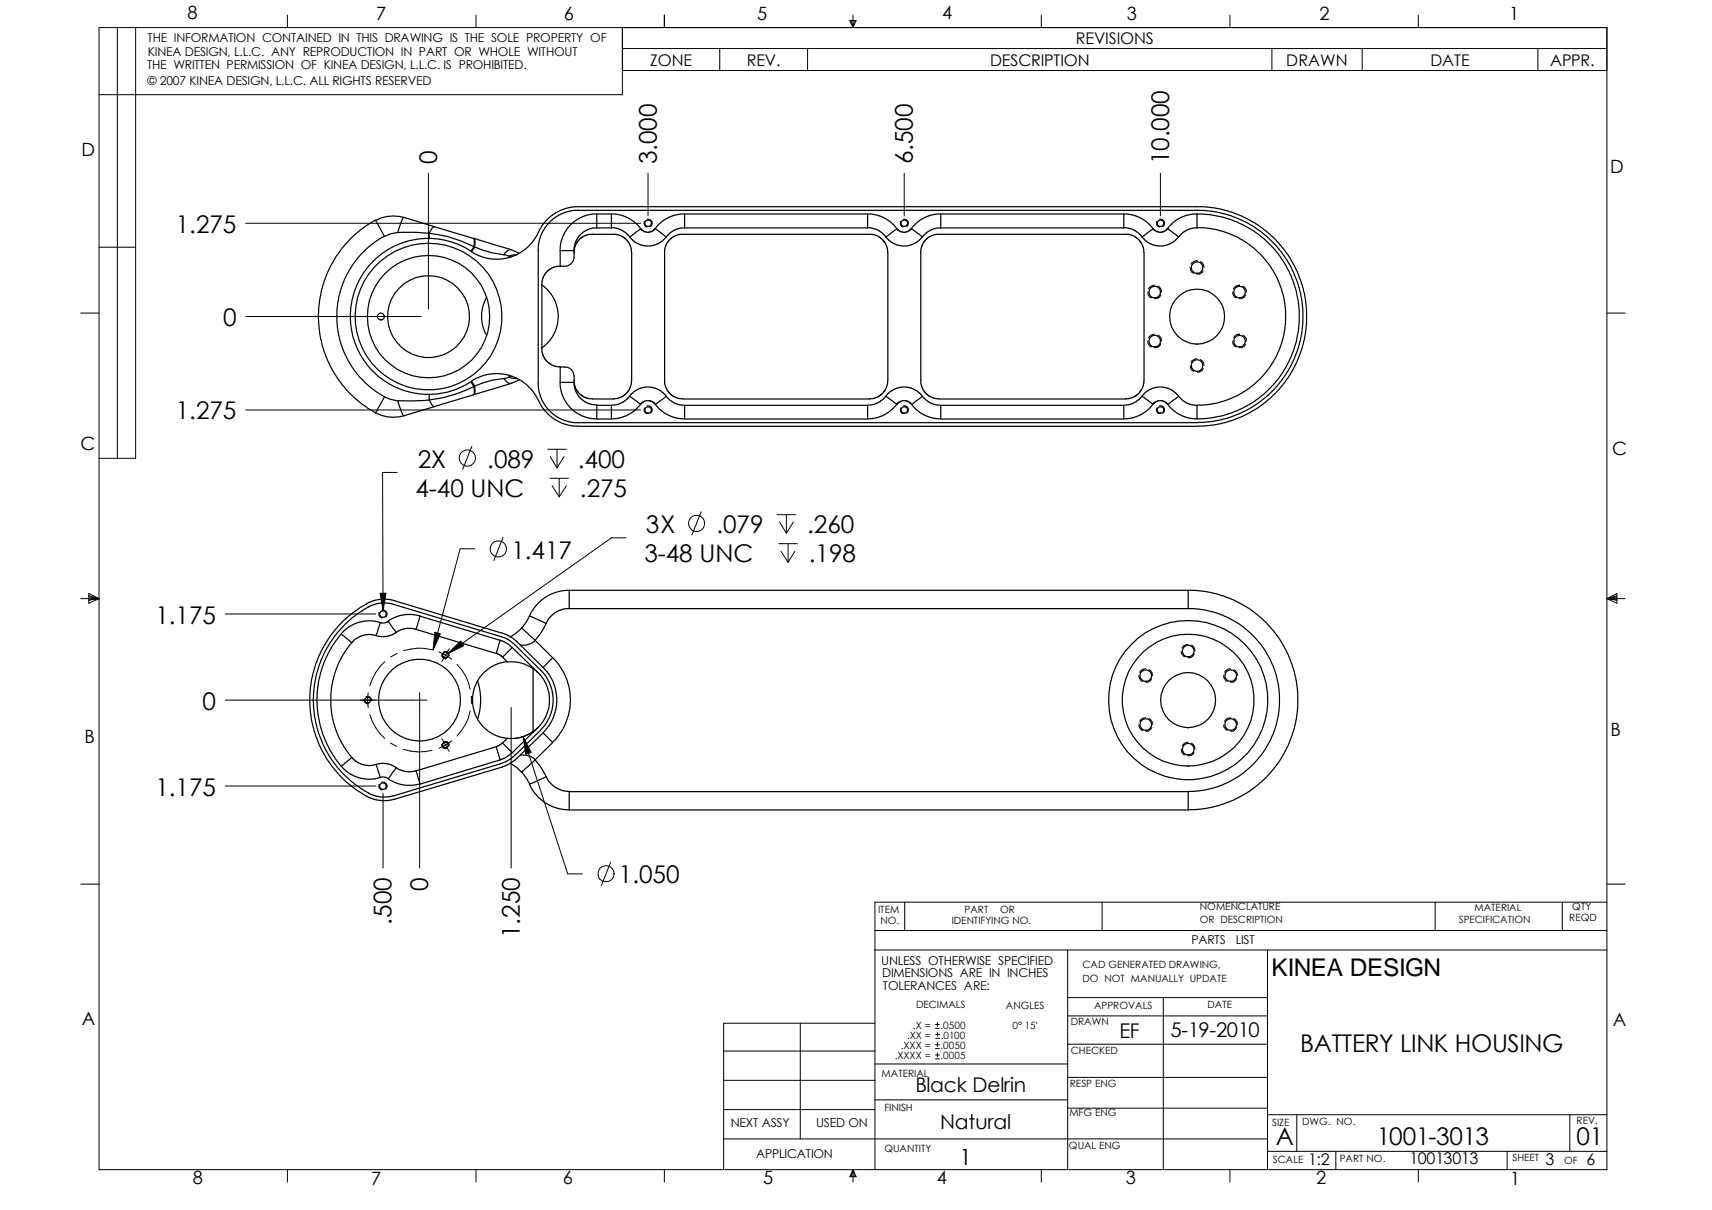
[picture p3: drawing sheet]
<svg xmlns="http://www.w3.org/2000/svg" width="297mm" height="210mm" viewBox="0 0 297 210" stroke-linecap="round" stroke-linejoin="round" font-family="sans-serif">
<g fill="none" stroke="#000" stroke-width=".17">
<path d="M17.2 4.8h261.6v198.1h-261.6zM20.4 4.8v74.7M23.5 4.8v74.7h-6.3M49.9 2.6v2.2M82.6 2.6v2.2M108 4.8v11.6h-90.8M108 12.2h170.8M108 8.4h170.8M115.3 2.6v2.2M124.9 8.4v3.8M140.1 8.4v3.8M147.4 3.6h1.1l-.5 1.2z"/>
<path d="M147.7 3.6l.3 1.2M148 2.6v2.2M148.2 3.6l-.2 1.2M180.7 2.6v2.2M213.4 2.6v2.2M220.7 8.4v3.8M236.3 8.4v3.8M246.1 2.6v2.2M266.8 8.4v3.8M42.6 38.7h68.6M74.3 30.1v23.5M111.8 38.4a.67 .67 0 0 0 .5 1"/>
<path d="M112.3 38a.69 .69 0 0 1 .8 .4 .69 .69 0 0 1-.2 .8M112.4 30.1v7.4M156.2 38.4a.67 .67 0 0 0 .5 1M156.7 38a.69 .69 0 0 1 .8 .4 .69 .69 0 0 1-.2 .8M156.9 30.1v7.4M200.7 38.4a.67 .67 0 0 0 .5 1M201.2 38a.69 .69 0 0 1 .8 .4 .69 .69 0 0 1-.2 .8M201.3 30.1v7.4M14 54.3h3.2M17.2 42.9h6.3M42.6 54.9h30.5M199.1 59.2l.1 .4 .3 .4 .3 .2"/>
<path d="M199.1 50.7l.1 .4 .3 .4 .3 .2M200.3 58h-.4l-.6 .6M200.3 49.4l-.4 .2-.6 .5M200.9 58.1l.6 .6v.5M200.9 49.6l.6 .6v.5M201.4 59.7l-.2 .3-.4 .3h-.4M201.4 51.2l-.2 .3-.4 .3h-.4M206.5 46.4a1.01 1.01 0 0 0 .6 1M207.7 45.2h.1M207.7 45.2l-.4 .1-.6 .5M208.3 45.4l.3 .2 .2 .4 .1 .4M208.7 47l-.1 .3-.5 .2-.4 .1"/>
<path d="M213.9 50.7v.4l.3 .4 .3 .2M213.9 59.2v.4l.6 .6M215 49.4h.1M215 58h.1M215 49.4l-.4 .2-.6 .5M215 58h-.4l-.6 .5M215.6 49.6l.6 .6 .1 .5M215.6 58.1l.6 .6 .1 .5M216.1 51.2l-.2 .3-.4 .3h-.4M216.1 59.7l-.2 .3-.4 .3h-.4M278.8 54.3h3.2M42.6 71.1h68.6"/>
<path d="M81.9 77.4l-1.6 4M95 77.9h3.3M95.5 79.2l1.1 2M96.6 77.9v3.3M97.9 79.2l-1.3 2M111.8 70.8a.67 .67 0 0 0 .5 1M112.3 70.4a.69 .69 0 0 1 .8 .4 .69 .69 0 0 1-.2 .8M156.2 70.8a.67 .67 0 0 0 .5 1M156.7 70.4a.69 .69 0 0 1 .8 .4 .69 .69 0 0 1-.2 .8M200.7 70.8a.67 .67 0 0 0 .5 1M201.2 70.4a.69 .69 0 0 1 .8 .4 .69 .69 0 0 1-.2 .8M206.5 63.5l.1 .4 .2 .4 .3 .1"/>
<path d="M207.6 62.2l-.3 .1-.7 .5M208.3 62.4l.5 .5 .1 .5M208.8 63.9l-.2 .4-.8 .3M68.9 82h-2.5l.1 24M82.4 95.2h-2.6l-4.7 17.6M87.3 93.2l-1.6 4M95.4 83h3.2M95.8 84.3l1.2 1.9M97 83v3.2M98.3 84.3l-1.3 1.9M108.6 93.3h-2.5l-28.4 20.1M121.7 88.8l-1.6 4"/>
<path d="M134.8 89.3h3.2M135.1 94.3h3.2M135.3 90.6l1.1 1.9M135.5 95.6l1.2 1.9M136.4 89.3v3.2M136.7 94.3v3.2M137.7 90.6l-1.3 1.9M137.9 95.6l-1.2 1.9M14 103.8h3.2M15.4 103.5l1.8 .3M15.4 103.3l1.8 .5M15.4 103l1.8 .8-1.8 .8z"/>
<path d="M17.2 103.8l-1.8 .3M39.1 106.5h26.1M65.8 106.2v.1a.66 .66 0 0 0 .5 .9M66 102.9h1l-.5 3.1zM66.2 105.8a.69 .69 0 0 1 .9 .4 .69 .69 0 0 1-.2 .8M66.8 114.8a9.2 9.2 0 0 0-2.6 4.2M68.9 113.3l-1.1 .7M75 112.7a8.7 8.7 0 0 0-5 .2M75.4 109.7l1 .2-1.3 2.9zM76.2 113.1l.8 .4 1.4 .9M76.7 113.5v.4l.3 .4h.5M77 113.1a.61 .61 0 0 1 .7 .1 .61 .61 0 0 1 .2 .6"/>
<path d="M77.7 113.4l2.2-2.2 .6 .8zM77.9 112.6l-1.2 2.2M79.3 115.2a8.1 8.1 0 0 1 2.3 4.3M197.6 117.2l.3 .9 .3 .1M198.8 116l-.5 .1-.6 .5M199.4 116.2l.5 .6 .1 .4M199.8 117.7l-.2 .4-.3 .2-.5 .1M204.9 113l.1 .4 .6 .6M206.1 111.8h-.4l-.6 .6M206.7 111.9l.6 .6v.4M207.2 113.5l-.2 .3-.4 .2-.4 .1M212.3 117.2a1.15 1.15 0 0 0 .6 1"/>
<path d="M213.5 116l-.4 .1-.6 .5M214.1 116.2l.5 .6 .1 .4M214.5 117.7l-.1 .4-.4 .2-.5 .1M278.8 103.8h3.2M278.8 103.8l1.7-.8v1.6zM278.8 103.8l1.7 .3M280.5 103.3l-1.7 .5M280.5 103.5l-1.7 .3M39.1 121.5h35M39.1 136.4h26.1M63.2 121.3v.4l.3 .3h.5M63.5 120.9a.61 .61 0 0 1 .7 .1 .61 .61 0 0 1 .2 .6"/>
<path d="M63.9 120.2v2.5M64.2 124a8.8 8.8 0 0 0 2.6 4.1M65.8 136.1a.66 .66 0 0 0 .5 .9M66.2 135.7a.69 .69 0 0 1 .9 .3 .69 .69 0 0 1-.2 .9M66.5 137.6v13M67.8 128.9l1 .6M70 130a9.2 9.2 0 0 0 5 .2M72.8 120.2v30.4M76.7 129.1a.63 .63 0 0 0 .8 .7M76.7 128.1l1.2 2.2M77 128.7a.63 .63 0 0 1 .7 .1 .63 .63 0 0 1 .2 .6M78.4 128.5l-1.4 .9-.8 .4"/>
<path d="M81.6 123.3a8.4 8.4 0 0 1-2.3 4.4M81.7 120.8l.1 1.2M88.7 122.7v27.9M90.8 127.8l1.4 2.7-1 .4zM90.8 127.8l7.7 23.8h2.5M93.3 126.3a6.8 6.8 0 0 1-4 1.8M197.6 125.7l.3 .8 .3 .2M198.8 124.5l-.5 .1-.6 .5M199.3 124.6l.6 .6 .1 .5M199.9 126.2l-.6 .6-.5 .1M204.9 130l.1 .4 .6 .6M206.1 128.7l-.4 .1-.6 .6"/>
<path d="M206.7 128.9l.6 .6v.5M207.2 130.5l-.2 .3-.4 .3h-.4M212.3 125.7l.1 .5 .5 .5M213.5 124.5l-.4 .1-.7 .5M214.1 124.6l.5 .6 .1 .5M214.5 126.2l-.1 .3-.4 .3-.4 .1M14 153.4h3.2M106 149.6l-1.7 4M157 156.5v4.9M191.2 156.5v4.9M249 156.5v4.9M271.1 156.5v4.9"/>
<path d="M278.8 153.4h3.2M278.8 156.5h-127v46.4M138.8 177.5v20.1M151.8 161.4h127M151.8 177.5h-26.2v25.4M151.8 164.8h127M162.3 178.4h.7M162.3 177.7h.7M162.3 179.5h.7M162.6 177.4v.7M162.7 179.1v.7M185.2 173.1h34.7"/>
<path d="M185.2 176.2h34.7M185.2 164.8v38.1M201.8 173.1v29.8M219.9 164.8v38.1M125.6 192.5h26.2M125.6 187.4h26.2M125.6 182.3h26.2M125.6 197.6h94.3M151.8 184.6h33.4M151.8 190.8h33.4M162.3 181.9h.7M162.3 181.2h.7"/>
<path d="M162.3 183.7h.7M162.3 183h.7M162.3 180.1h.7M162.6 180.9v.7M162.6 182.7v.6M185.2 181.1h34.7M185.2 186.9h34.7M185.2 192.2h34.7M219.9 193.4h58.9M219.9 199.7h58.9M225 193.4v6.3M231.8 199.7v3.2"/>
<path d="M261.5 199.7v3.2M272.4 193.4v6.3M49.9 202.9v2.2M82.6 202.9v2.2M115.3 202.9v2.2M148 202.9v2.2M148 202.9l.2 1.2M148 202.9l-.3 1.2M148 202.9l.5 1.2h-1.1zM180.7 202.9v2.2M213.4 202.9v2.2M246.1 202.9v2.2"/>
<circle cx="81.1" cy="79.5" r="1.41"/>
<circle cx="86.5" cy="95.2" r="1.41"/>
<circle cx="120.8" cy="90.8" r="1.41"/>
<circle cx="105.1" cy="151.6" r="1.4"/>
</g>
<g fill="none" stroke="#000" stroke-width=".21">
<path d="M65.1 38.2l-1.8 1.1-2 1.6-1.9 2.1-1.7 2.6-.8 1.6-1.1 3.1-.5 2.8-.1 2.3 .3 2.3 .5 2.5 .9 2.5 1.2 2.2 1.5 2.1 1.4 1.6 2 1.6 2.2 1.4M70.1 37.7a6.2 6.2 0 0 0-4.9 .6l1.5 2.7 1-.4 1.3-.3M70.1 37.7l5.3 1.6M70.1 37.7a6.8 6.8 0 0 0-1.1 2.6M75.4 39.3l6.7 2.1M75.4 39.3l-.4 .3-.5 .9M95 38.9l1-.9 1.3-.9 1.2-.4 1-.2h109.3l1.3 .1 3.3 .8 1.9 .7 1.8 1 1.5 1 1.4 1.1 2.3 2.5 1.7 2.7 1.4 3.6 .5 2.4 .2 1.4-.2 3.6-.7 3.3-1.2 2.7-1.7 2.6-2 2.2-1.7 1.5-2.4 1.5-2.8 1.2-3.3 .8-2.4 .1h-108.2l-1.7-.4-2-1.2-.9-1-.9-1.3-.4-1.2-.2-1v-24.6l.4-1.7zM103.5 37.1l-1.2 .1-1.3 .4-1.4 .8-.6 .5-.5 .6-.8 1.4-.4 1.3-.1 1.3M103.5 39.5l-.8 .1-.8 .2-1.3 1-.8 1.3-.2 1.4M103.5 37.1h2.6M103.5 37.1v2.4M106.1 39.5l.9 .1 1 .4 .8 .6 .5 .5 1.9-1.4 .7 .5 .7 .1 .7-.3 .4-.4"/>
<path d="M106.1 37.1l1.6 .2 1.3 .5 1.6 1.1 .5 .8M106.1 37.1v2.4h-2.6M113.7 39.7l1.9 1.4M118.8 37.1l-1.5 .2-1.3 .4-1.4 .9-.9 1.1M118.8 39.5l-.8 .1-.8 .2-.8 .5-.8 .8M118.8 37.1h31.7M118.8 37.1v2.4M150.5 39.5l.9 .1 1.1 .4 .8 .6 .4 .5 1.9-1.4 .7 .5 .7 .1 .7-.3 .5-.4M150.5 37.1l1.6 .2 1.4 .5 1.5 1.1 .6 .8M150.5 37.1v2.4h-31.7M158.2 39.7l1.9 1.4M163.2 37.1l-1.4 .2-1.4 .4-1.3 .9-.9 1.1"/>
<path d="M163.2 39.5l-.8 .1-.8 .2-.8 .5-.7 .8M163.2 37.1h31.8M163.2 37.1v2.4M195 37.1l1.6 .2 1.3 .5 1.6 1.1 .6 .8M195 39.5l.9 .1 1 .4 .8 .6 .5 .5 1.9-1.4M195 37.1v2.4h-31.8M202.6 39.6l-.4 .4-.7 .3-.7-.1-.7-.5M202.6 39.7l1.9 1.4M207.7 37.1l2.4 .2 2.1 .4 2.3 .7 2.9 1.6 2.2 1.7 1.2 1.2 1.3 1.5 1.5 2.7 1.3 3.2 .5 3.5-.1 3.5-.4 2.1-.9 2.5-.9 1.8-1 1.6-1.3 1.5-1.2 1.3-2.2 1.7-2.7 1.4-2.5 .9-2.1 .4-2.4 .2v-2.4M207.7 37.1l-1.5 .2-1.3 .4-1.4 .9-.9 1.1M207.7 39.5h1.1l1.9 .3 2.9 .8 2.5 1.4 2.3 1.9 1.8 1.9 1.4 2.5 1 2.8 .5 2.7-.2 3.3-.7 2.8-1.3 2.9-.7 1.1-1.5 1.8-2 1.7-1.8 1.1-1.3 .6-2.9 .9-3 .3M207.7 37.1v2.4l-.8 .1-.8 .2-.8 .5-.8 .8"/>
<path d="M66.7 41l-2.4 1.5-1.4 1.3-1.3 1.5-1 1.6-1.1 2.3-.6 1.9-.3 1.5-.2 2.3 .1 2 .5 2.2 .6 1.9 1.1 2.1 1.2 1.8 1.3 1.4 1.5 1.3 2 1.2M69 40.3h3.1l2.4 .2M74.5 40.5a21.4 21.4 0 0 1 7.8 2.3M74.5 40.5v.9M81.8 43.6l-1.4-.8-1.8-.8-1.6-.4-2-.2h-2l-1.8 .3-1.4 .4-1.9 .8-1.9 1.3-1.7 1.6-1.1 1.4-1 1.6-.7 1.8-.5 1.6-.2 2v1.3l.1 1.4 .4 1.7 .8 2.1 .7 1.3 .8 1.2 1.6 1.7 1.4 1.1 1.6 1 2.6 .9 2.8 .5h2l2.5-.5 2-.8 1.7-.9 .5 .8M82.1 41.4l.2 .2v1.2M82.1 41.4h.2M82.3 42.8l-.6 .8M82.3 41.4l6.4 1.9M82.3 41.4l.1 .4-.1 1M82.3 42.8h.1M82.3 42.8l3.1 1.1 2 .3"/>
<path d="M84.5 51.6l-.6 1.2-.3 1.5 .1 2 .3 1.1 .5 .8M87.4 44.2l.9 .2M88.3 44.4l.3 .2M88.7 43.3l1.3 .6M88.7 43.3l-.6 .2-.7 .7M89.7 44.2h-.5l-.9 .2M93.4 40.3l-.5 1-1.3 1.6-1.8 1.2-1.5 .6-1.5 .3h-1.3l-1.9-.4-1.8-.9 .5-.9M93.4 40.3l1-1.6 1.5-1.4 2-1.1 1.9-.3h110l3.2 .7 2.6 .9 2.7 1.5 2 1.6 1 1 2.2 2.7 1.5 2.6 .8 2 .5 1.8 .4 3v2.3l-.2 1.7-.7 3.2-1.2 2.8-1.1 1.8-1 1.3-2.2 2.4-2.6 1.9-2.1 1.1-1.9 .8-3.2 .7-2.8 .3h-107.4l-1.9-.3-.8-.3-1.4-.7-1.7-1.5-.5-.7-.6-1M94 49.4l1.1 1 1.1 1.5 .5 1.7 .2 1.6-.3 1.5-.5 1.4-.9 1.3-1.2 1M97.2 46.2l-.9 .1-1.1 .5-.8 1-.4 1.1 .1 12.3 .4 1 .7 .8 1.1 .5 .9 .1M97.2 43.5v2.7M97.2 43.5h2.4"/>
<path d="M99.6 43.5a2.17 2.17 0 0 1-1.1 2.6l-1.3 .1M99.6 43.8l.1-.9 .5-1.1 1.1-.8 1-.4 5 .1 1.1 .6 .5 .5 .4 .7 .3 1.3v22.2M109.3 41.1l.4 .6 .7 .4 .7 .4 .9 .2h.9l1-.3 1-.6 .7-.7M153.7 41.1l.5 .6 .6 .4 .7 .4 1 .2h.8l1-.3 1-.6 .8-.7M198.2 41.1l.4 .6 .7 .4 .7 .4 .9 .2h.9l1-.3 1-.6 .7-.7M65.2 71.6a6.5 6.5 0 0 0 4.9 .5M66.7 68.8l1 .5 1.3 .2M66.7 68.8l-1.5 2.8M69 69.5a6.8 6.8 0 0 0 1.1 2.6M74.5 69.4l-3.1 .2-2.4-.1M74.5 69.4l.5 .9 .4 .2M74.5 68.4v1"/>
<path d="M75.4 70.5l-5.3 1.6M81.7 66.3l.6 .8M81.8 66.1l1-.6 1.9-.6 2-.1 1.8 .4 1.2 .4 1.7 1.2 1 1 1 1.7M82.1 68.5l-6.7 2M82.3 67.1a24.3 24.3 0 0 1-7.8 2.3M82.3 67.1v1.1l-.2 .3M82.3 68.5h-.2M82.3 67l.1 1-.1 .5M82.3 67v.1M87.4 65.7l-2 .3-3.1 1M87.4 65.7a1.34 1.34 0 0 0 1.3 .8M88.3 65.4l.9 .3h.5"/>
<path d="M88.3 65.4l-.9 .3M88.6 65.2l-.3 .2M88.7 66.5l-6.4 2M90.1 65.9l-1.4 .6M97.2 66.3l.1 1.3 .4 1.3 .8 1.3 .5 .6 .6 .5 1.4 .8 1.3 .5h1.2M97.2 66.3v-2.6h.8a1.54 1.54 0 0 1 1.6 1.5v1.1M97.2 66.3h2.4M99.6 66.3v.8l.3 .8 .9 1.3 1.3 .8 1.4 .2M99.6 66l.2 1.1 .7 1.2 1.1 .7 1.2 .2M106.1 70.3h-2.6v2.4h2.6M106.1 70.3v2.4M109.2 68.7l-1 1-1 .4-1.1 .2"/>
<path d="M109.6 66l-.1 .9-.4 .8-.4 .6-1 .6-1.3 .3h-3.6M111.1 70.1l-.5 .7-1.6 1.2-1.3 .5-1.6 .2M113.7 70.1l.9 1.1 1.4 .9 1.3 .4 1.5 .1M113.7 70.1l1.9-1.4 .8 .9 .8 .4 1.6 .3M115.6 68.7l-.5-.5-.6-.5-.8-.3-.9-.3h-.8l-1 .3-1.1 .6-.6 .7 1.9 1.4 .3-.4 .6-.2 .9 .1 .7 .5M118.8 70.3v2.4h31.7M118.8 70.3h31.7M150.5 70.3v2.4M153.7 68.7l-1.1 1-1 .4-1.1 .2M154 66l-.2 1.1-.7 1.2-.9 .6-1.3 .3h-32.4M154 66v-22.2l-.2-1.3-.4-.7-.6-.5-.6-.4-.9-.3h-33.3l-.9 .3-.9 .6-.5 .8-.4 1v23.2l.4 1 .8 1 1.1 .6 .9 .1M155.6 70.1l-.6 .7-1.5 1.2-1.4 .5-1.6 .2"/>
<path d="M158.2 70.1l.9 1.1 1.3 .9 1.4 .4 1.4 .1M158.2 70.1l1.9-1.4 .8 .9 .8 .4 1.5 .3M160 68.7l-.4-.5-.7-.5-.7-.3-.9-.3h-.9l-1 .3-1 .6-.7 .7 1.9 1.4 .4-.4 .5-.2 1 .1 .7 .5M162.9 69.2l-.9-.1-1.1-.6-.8-1-.3-1v-23.2l.3-1 .8-1 .7-.4 .8-.3h33.4l1 .4 1 .8 .5 .9 .2 1.1v22.2l-.3 1.4-.4 .6-.5 .5-.9 .5-1.1 .2h-32.4M163.2 70.3v2.4h31.8M163.2 70.3h31.8M195 70.3v2.4M198.1 68.7l-1 1-1 .4-1.1 .2M200.1 70.1l-.6 .7-1.6 1.2-1.3 .5-1.6 .2M202.6 70.1l.9 1.1 1.4 .9 1.3 .4 1.5 .1M202.6 70.1l1.9-1.4 .8 .9 .8 .4 1.6 .3M204.5 68.7l-.5-.5-.6-.5-.8-.3-.9-.3h-.8l-1 .3-1.1 .6-.6 .7 1.9 1.4 .3-.4 .6-.2 .9 .1 .7 .5"/>
<path d="M59.2 110l-1.6 2.1-1.5 3.2-.9 3.1-.2 2.6a17.4 17.4 0 0 0 .5 4.3l.5 2 .7 1.8 1.4 2.4 1.1 1.4M59.2 110l1.8 1.5M61 111.5l-1.5 2.1-1.2 2.6-.7 2.8-.2 2.4 .2 2.8 .6 2.4 1.4 2.9 1.4 1.9M63.6 104.7l1.1-.5 1.1-.2 1.2-.1 .9 .2 19.3 5.8M63.6 104.8l-2.3 1.5-1.8 1.5-1.6 1.7-.9 1.3-1.3 2.3-1 2.3-.6 2.1-.3 2.3v2.5l.2 2.2 .5 2.2 1 2.7 1.1 2 1 1.6 1.5 1.7 2.3 2 2.2 1.4 1.5 .6 2 .2 1.4-.3 18.7-5.5 .9-.4 1.3-.9 4.8-4.7M63.9 105.3l1.8-.7h1.5l.8 .1 18.9 5.7M63.9 105.3l-.8 .4-2 1.5-1.2 1-1.8 2.1-1.1 1.7-1.3 2.4-.5 1.7-.5 1.8a19 19 0 0 0-.1 6.7l.7 2.6 .8 2.1 1.8 2.9 1.7 2.1 1.4 1.3 1.7 1.3 1.2 .6M66 108l-1.4-.3h-1.4l-1 .2-1.8 .9-1.2 1.2M67.3 107.8l-.6 .3h-.7l-.7 2.2-1-.2-1.3 .1-1.2 .5-.8 .8M67.3 107.8l1.4 1.9M68.7 109.7l-.6 .4-1 .3h-.9l-.9-.2M72.2 109.2l13.9 4.2 .7-2.3"/>
<path d="M72.2 109.2l.7-2.3 13.9 4.2M72.2 109.2l-.7-.2h-1l-1 .3-.8 .4M72.9 106.8l-1.4-.2-1.7 .1-1.5 .5-1 .6M82.9 118.2l.4 1.8 .1 2-.2 1.4-.4 1.4M86.1 113.3l.6 .3 .5 .4M86.8 111.1l1.4 .6 .6 .6M86.9 110.4l1.2 .5 1 .7 4.7 4.6M87.2 109.8l1.2 .6 1 .7 4.8 4.7 1.7-1.7M87.2 114l1.7-1.7 4.4 4.4M87.2 114l.8 .8M88 114.8a6.8 6.8 0 0 1 5.3 1.9M88 114.8l-1.4 .3-1.3 .5-1 .7-.8 .8-1 1.8-.5 1.9v1.2l.3 1.5 .5 1.3 .8 1 .8 .8 1.2 .8 1.1 .4 1.3 .3"/>
<path d="M90.5 109l2.3 2.1M90.5 109l-2 1.5M91.9 106.8l2.9 1.4-1 1.6-1 1.3M91.9 106.8l-.7 1.2-.7 1M92.5 116v10.9M92.8 111.1a2.73 2.73 0 0 1-2.5 .8M92.8 111.1l3.1 3M93.3 116.7l1 1.1 .5 .9 .5 2.2v1.5l-.3 1.2-.8 1.6-.9 1M93.8 116.2l.9 1.1 1 2.2 .3 1.4v1l-.4 1.8-.6 1.5-.8 1-4.9 4.9M94.2 115.8l1 1 .7 1.4 .5 1.4 .2 1.3-.1 1.8-.4 1.7-.8 1.4-1.1 1.3M95.9 114.1l1.3 1.6 1.1 2 .6 2.4 .1 1.7-.4 2.3-.6 1.6-1.1 1.9-1.1 1.2M98.8 105.6h-.9l-1.5 .6-.9 .8-.8 1.1"/>
<path d="M98.8 102.4l-1.9 .2-1.3 .5-1.1 .6-1.5 1.3-.8 1.2-.3 .6M98.8 102.4v3.2M98.8 105.6h107.4M98.8 102.4h107.4M206.2 102.4l2 .1 2.1 .3 1.8 .5 2 .8 2.6 1.5 2.8 2.2 .9 1 1.6 2 1.5 2.7 1.1 3.1 .4 2 .2 1.7v2.3l-.2 1.6-.8 3.2-.7 2-1.1 2-1.4 1.9-1.2 1.4-1 1-2.1 1.6-2.6 1.5-2 .7-1.8 .5-2.1 .4-2 .1M206.2 105.6l2.5 .1 1.9 .5 1.4 .5 1.1 .4 2 1.2 2.3 1.9 1.8 2.2 1.2 2.1 1 2.5 .4 1.9 .2 1.6-.1 2.9-.8 3.4-.7 1.6-1.2 2-1.8 2.3-2.3 1.8-2 1.2-1.1 .5-1.4 .5-1.9 .4-2.5 .2M206.2 102.4v3.2M59.2 132.9l.7 .7 .9 .7 1.4 .6 1 .2 1.4 .1 1.4-.3M63.9 137.6l1.4 .5 .8 .2h1.1l1.1-.3M65.3 132.6l-.9 .2-1.5-.2-1.1-.5-.8-.7-1.8 1.5M65.3 132.6l.7 2.3M65.3 132.6l.9-.2 .9 .1 1 .3 .6 .4"/>
<path d="M66 134.9l.7-.1 .6 .2M72.2 133.7l-1.1 .2h-.7l-1.1-.4-.6-.3-1.4 1.9 1.2 .7 1.6 .4h1.6l1.2-.2M77.7 129l.1 .4-.2 .3h-.5l-.2-.2-.1-.4 .2-.3 .4-.1 .3 .3M86.1 129.5l.7 2.3M86.1 129.5l-13.9 4.2M86.8 131.8l-13.9 4.2-.7-2.3M87.2 128.9l-1.1 .6M88.9 130.6l-1.1 .8-1 .4M89.3 131l-.8 .7-1.4 .7-18.8 5.6M90.3 131a2.82 2.82 0 0 1 2.5 .8M90.5 133.9l.7 .9 .7 1.3 2.9-1.4 .8 1.3 .9 .7 1.2 .5 1.1 .1M91.9 136.1l.8 1.5 .7 .7 1.2 1 1.4 .7 .8 .3 2 .2"/>
<path d="M92.8 131.8l-2.3 2.1-.8-.8-1.2-.7M92.8 131.8l1 1.2 .9 1.7M93.3 126.2a6.6 6.6 0 0 1-5.3 1.9l-.8 .8 1.7 1.7M93.3 126.2l-4.4 4.4M94.2 127.1l1.7 1.7-3.1 3M206.2 137.3h-107.4v3.2M206.2 137.3v3.2h-107.4"/>
<circle cx="112.5" cy="38.7" r=".57"/>
<circle cx="156.9" cy="38.7" r=".57"/>
<circle cx="201.4" cy="38.7" r=".57"/>
<circle cx="66.1" cy="54.9" r=".58"/>
<circle cx="74.4" cy="54.9" r="12.7"/>
<circle cx="74.4" cy="54.9" r="7.1"/>
<circle cx="74.4" cy="54.9" r="10.6"/>
<circle cx="200.4" cy="50.7" r="1.01"/>
<circle cx="200.4" cy="59.2" r="1.01"/>
<circle cx="207.7" cy="46.4" r=".99"/>
<circle cx="207.7" cy="54.9" r="4.8"/>
<circle cx="215" cy="50.7" r="1.01"/>
<circle cx="215" cy="59.2" r="1.01"/>
<circle cx="112.5" cy="71.1" r=".57"/>
<circle cx="156.9" cy="71.1" r=".57"/>
<circle cx="201.4" cy="71.1" r=".57"/>
<circle cx="207.7" cy="63.4" r="1"/>
<circle cx="66.4" cy="106.5" r=".57"/>
<circle cx="77.3" cy="113.7" r=".49"/>
<circle cx="198.8" cy="117.2" r="1"/>
<circle cx="206.2" cy="112.9" r="1.01"/>
<circle cx="213.5" cy="117.2" r="1"/>
<circle cx="63.8" cy="121.5" r=".5"/>
<circle cx="66.4" cy="136.4" r=".57"/>
<circle cx="72.8" cy="121.5" r="7.1"/>
<circle cx="198.8" cy="125.7" r="1.01"/>
<circle cx="206.1" cy="121.5" r="13.8"/>
<circle cx="206.1" cy="121.5" r="4.8"/>
<circle cx="206.1" cy="121.5" r="11.4"/>
<circle cx="206.2" cy="130" r="1.01"/>
<circle cx="213.5" cy="125.7" r="1.01"/>
</g>
<path d="M66 102.9h1l-.5 3.1zM75.4 109.7l1 .2-1.3 2.9zM77.7 113.4l2.2-2.2 .6 .8zM90.8 127.8l1.4 2.7-1 .4z" fill="#000"/>
<g font-size="4.2">
<text x="75.9" y="28.5" transform="rotate(-90 75.9 28.5)">0</text>
<text x="114" y="28.5" transform="rotate(-90 114 28.5)">3.000</text>
<text x="158.4" y="28.5" transform="rotate(-90 158.4 28.5)">6.500</text>
<text x="202.9" y="28.5" transform="rotate(-90 202.9 28.5)">10.000</text>
<text x="30.5" y="40.4">1.275</text>
<text x="38.7" y="56.6">0</text>
<text x="30.5" y="72.8">1.275</text>
<text x="72.5" y="81.1">2X</text>
<text x="84.5" y="81.1">.089</text>
<text x="100.2" y="81.1">.400</text>
<text x="72.1" y="86.1">4-40 UNC</text>
<text x="100.6" y="86.1">.275</text>
<text x="112.1" y="92.5">3X</text>
<text x="124.3" y="92.5">.079</text>
<text x="140" y="92.5">.260</text>
<text x="88.7" y="96.9">1.417</text>
<text x="111.8" y="97.5">3-48 UNC</text>
<text x="140.3" y="97.5">.198</text>
<text x="27" y="108.2">1.175</text>
<text x="35.1" y="123.1">0</text>
<text x="27" y="138">1.175</text>
<text x="74.3" y="154.5" transform="rotate(-90 74.3 154.5)">0</text>
<text x="107.4" y="153.2">1.050</text>
<text x="67.9" y="160.4" transform="rotate(-90 67.9 160.4)">.500</text>
<text x="90.2" y="162.7" transform="rotate(-90 90.2 162.7)">1.250</text>
<text x="220.6" y="169.3">KINEA DESIGN</text>
<text x="225.6" y="182.5">BATTERY LINK HOUSING</text>
<text x="221.4" y="198.7">A</text>
<text x="238.9" y="198.6">1001-3013</text>
<text x="273.5" y="198.7">01</text>
</g>
<text font-size="3.9" x="166.5" y="202.1">1</text>
<g font-size="3.5">
<text x="203.1" y="179.8">5-19-2010</text>
<text x="194.2" y="180.1">EF</text>
<text x="158.8" y="189.5">Black Delrin</text>
<text x="163.1" y="195.8">Natural</text>
</g>
<g font-size="3.2">
<text x="32.5" y="3.3">8</text>
<text x="65.3" y="3.4">7</text>
<text x="97.8" y="3.4">6</text>
<text x="131.4" y="3.4">5</text>
<text x="163.4" y="3.3">4</text>
<text x="195.5" y="3.4">3</text>
<text x="228.9" y="3.6">2</text>
<text x="261.8" y="3.6">1</text>
<text x="14.1" y="27.1">D</text>
<text x="279.4" y="29.9">D</text>
<text x="14" y="78">C</text>
<text x="279.7" y="78.9">C</text>
<text x="14.6" y="128.9">B</text>
<text x="279.4" y="127.7">B</text>
<text x="14.2" y="177.8">A</text>
<text x="279.8" y="178">A</text>
<text x="33.5" y="205.4">8</text>
<text x="64.4" y="205.5">7</text>
<text x="97.7" y="205.4">6</text>
<text x="132.4" y="205.4">5</text>
<text x="162.6" y="205.4">4</text>
<text x="195.4" y="205.3">3</text>
<text x="228.4" y="205.4">2</text>
<text x="262" y="205.5">1</text>
</g>
<g font-size="2.8">
<text x="112.8" y="11.4">ZONE</text>
<text x="129.6" y="11.4">REV.</text>
<text x="171.8" y="11.4">DESCRIPTION</text>
<text x="186.7" y="7.7">REVISIONS</text>
<text x="223.2" y="11.4">DRAWN</text>
<text x="248.2" y="11.4">DATE</text>
<text x="268.9" y="11.4">APPR.</text>
<text x="227" y="202.1">1:2</text>
<text x="244.6" y="201.9">10013013</text>
<text x="268.2" y="202.1">3</text>
<text x="275.2" y="202.1">6</text>
</g>
<g font-size="2.1">
<text x="25.5" y="11.9">THE WRITTEN PERMISSION OF KINEA DESIGN, L.L.C. IS PROHIBITED.</text>
<text x="25.6" y="7.2">THE INFORMATION CONTAINED IN THIS DRAWING IS THE SOLE PROPERTY OF</text>
<text x="25.7" y="9.7">KINEA DESIGN, L.L.C. ANY REPRODUCTION IN PART OR WHOLE WITHOUT</text>
<text x="25.6" y="14.8">© 2007 KINEA DESIGN, L.L.C. ALL RIGHTS RESERVED</text>
<text x="152.9" y="167.3">UNLESS OTHERWISE SPECIFIED</text>
<text x="206.7" y="163.8">PARTS</text>
<text x="214.4" y="163.8">LIST</text>
<text x="153.1" y="169.5">DIMENSIONS ARE IN INCHES</text>
<text x="153.2" y="171.7">TOLERANCES ARE:</text>
<text x="126.8" y="195.5">NEXT ASSY</text>
<text x="141.6" y="195.5">USED ON</text>
<text x="131.2" y="200.8">APPLICATION</text>
</g>
<g font-size="1.7">
<text x="152.4" y="158.4">ITEM</text>
<text x="152.8" y="160.4">NO.</text>
<text x="165.1" y="160.3">IDENTIFYING NO.</text>
<text x="167.3" y="158.3">PART</text>
<text x="173.5" y="158.3">OR</text>
<text x="208.1" y="160.1">OR DESCRIPTION</text>
<text x="208.2" y="157.9">NOMENCLATURE</text>
<text x="253.1" y="160.1">SPECIFICATION</text>
<text x="255.8" y="158">MATERIAL</text>
<text x="272.3" y="159.9">REQD</text>
<text x="272.8" y="157.9">QTY</text>
<text x="187.8" y="167.9">CAD GENERATED DRAWING,</text>
<text x="187.8" y="170.4">DO NOT MANUALLY UPDATE</text>
<text x="158.4" y="178.4">.X =</text>
<text x="159" y="174.9">DECIMALS</text>
<text x="163.2" y="178.4">.0500</text>
<text x="174.5" y="175">ANGLES</text>
<text x="175.7" y="178.5">0° 15'</text>
<text x="185.8" y="177.8">DRAWN</text>
<text x="189.8" y="175.1">APPROVALS</text>
<text x="209.5" y="174.9">DATE</text>
<text x="155.2" y="183.7">.XXXX =</text>
<text x="156.3" y="181.9">.XXX =</text>
<text x="157.4" y="180.2">.XX =</text>
<text x="163.2" y="181.9">.0050</text>
<text x="163.2" y="183.7">.0005</text>
<text x="163.2" y="180.2">.0100</text>
<text x="185.8" y="182.9">CHECKED</text>
<text x="152.9" y="186.8">MATERIAL</text>
<text x="185.6" y="188.6">RESP ENG</text>
<text x="153.5" y="192.7">FINISH</text>
<text x="185.5" y="193.7">MFG ENG</text>
<text x="220.7" y="195.3">SIZE</text>
<text x="225.9" y="195.1">DWG. NO.</text>
<text x="273.6" y="194.9">REV.</text>
<text x="153.5" y="199.8">QUANTITY</text>
<text x="185.5" y="199.3">QUAL ENG</text>
<text x="220.8" y="201.7">SCALE</text>
<text x="232.4" y="201.5">PART NO.</text>
<text x="262.4" y="201.5">SHEET</text>
<text x="271.4" y="201.9">OF</text>
</g>
</svg>
